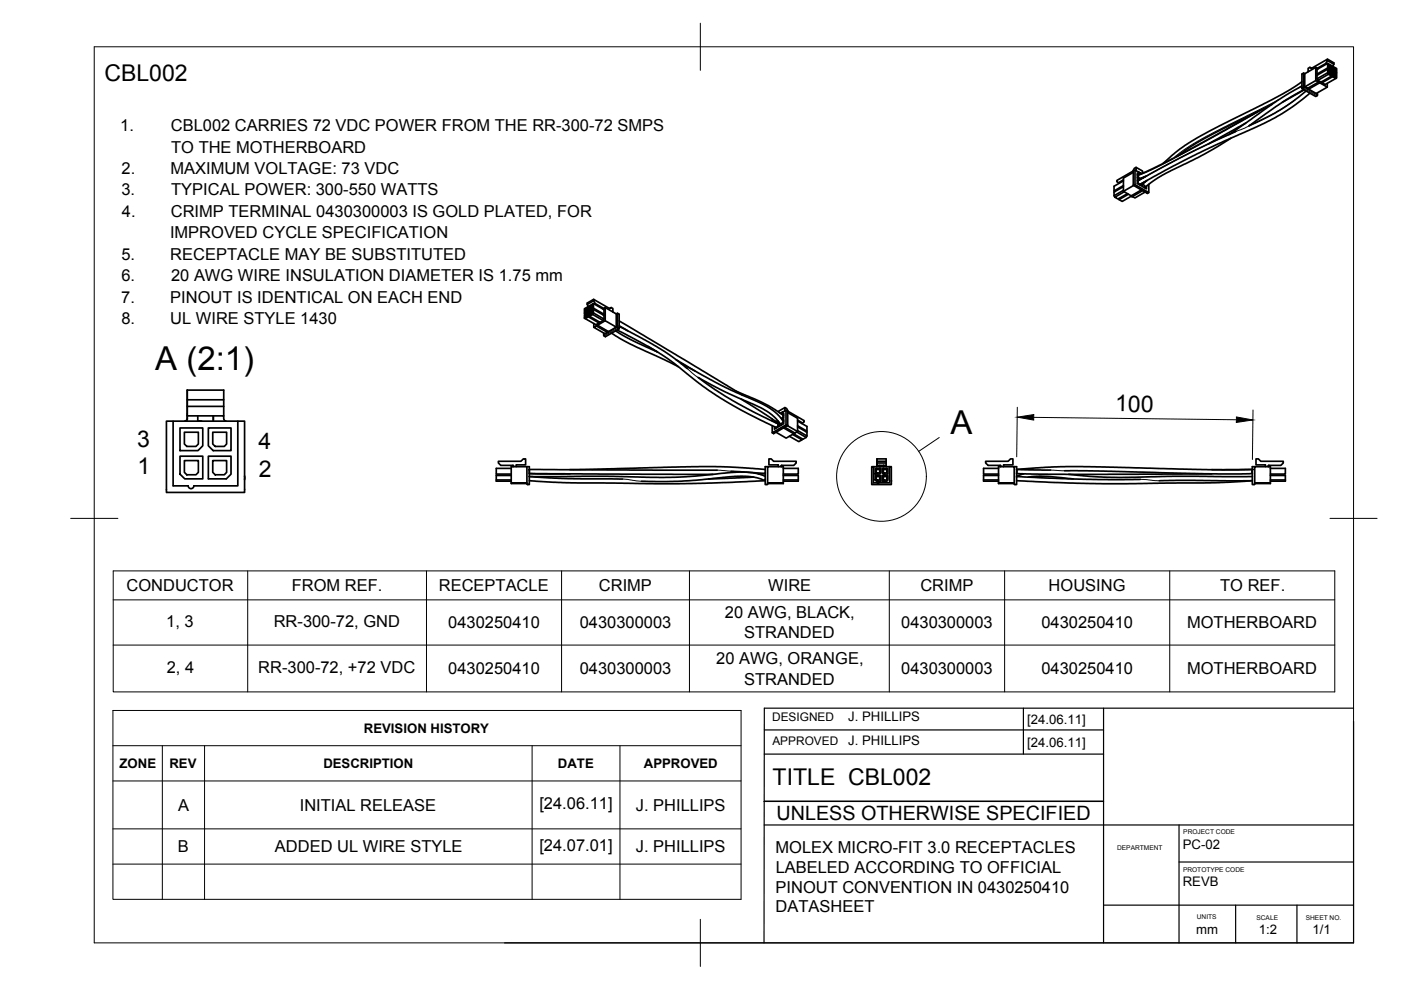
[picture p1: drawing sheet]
<svg xmlns="http://www.w3.org/2000/svg" width="297mm" height="210mm" viewBox="0 0 297 210" stroke-linecap="round" stroke-linejoin="round" font-family="sans-serif">
<!-- layer: Visible -->
<g fill="none" stroke="#000" stroke-width=".36">
<path d="M276 18.8l3 1.7 .3-.4M276 17.3l-1.9 1.3-3.2 1.9-12.3 6.2-4.9 2.6-3.6 2.3-3.5 3.1M276 18.3l-4.9 2.9-10.5 7.3M276.4 15.5l-.4 .2v3.1l.4-.2v-3.1l.2 .1M276.5 19l-4.6 2.7-7.1 5M276.5 19l-4.6 2.7M276.6 18.4l2.4-1.3 .5 .3-2.3 1.3zM276.9 19.3l-2.9 2.3-2.6 1.7-2.2 1.3-4.3 2M277.7 19.8l-3.8 2.9-3.9 2.4-16.1 7.5-12.1 6.4M277.7 14.3l.4 .2M279 14.3l-2.4 1.3v2.8M279.3 19.7v.4"/>
<path d="M279.5 14.6l-.5-.3v2.8M279.6 17.4l.1 .2 .1-.1M279.7 17.6l-2.3 1.3-.2-.2M279.8 17.5l1.6 1M280.3 17.3v.2l.7 .4 2.2-1.3-.6-.4-2.3 1.3M281.1 13.5l.4-.7v-.3l-3.4 2-.4-.2-.4 .2v.7M281.3 13.6l-.2-.1-1.8 1M281.4 17.7v.8l-2.3 1.3-1.6-.9M281.5 12.5l1.3 .8v.3l-.5 .6M281.5 12.8l1.3 .8M281.5 13.4l-2.3 1.3v1l.3 .1M281.5 14.4v-1l.8 .5v.8l-.1 .1"/>
<path d="M281.5 14.7l.8 .4v1l-.6-.4-.2-.3zM281.5 14.7l-2.3 1.3v.7M281.5 15.4l-2.3 1.3M281.6 13.7l.6 .3-.1 .6-.5-.4zM281.6 14.9l.6 .3-.1 .6-.5-.4zM281.6 14.1l.2 .3M281.7 15.7l-2.3 1.3M281.8 15.4v.3M281.9 14.9l.3-.1-.7-.4-2.3 1.3M282.2 15.2l-.4 .2-.2-.1M282.2 15.7l-.1 .1M282.2 14l-.4 .2"/>
<path d="M282.2 14.5l-.1 .1M282.3 16.1l-2.2 1.3-.7-.4-.2-.3M282.6 14l.8 .5v1l-.7-.4-.1-.3zM282.6 16.2v-.9l.8 .5v.7l-.2 .1M282.6 14.8l-.4 .2M282.6 15.3l-.3 .1M282.7 14.3l.5 .3-.1 .6-.4-.4zM282.7 15.6l.5 .2-.1 .6-.4-.3zM282.7 14.7l.2 .3M282.7 15.1l-.4 .2M282.9 16.1v.1M283.2 15.8l-.3 .3-.2-.1"/>
<path d="M283.2 16.4h-.1M283.2 14.6l-.3 .2M283.2 15.1l-.1 .1M283.4 15.5l-.2 .1M238.2 38.3l-2 1.2v1l.2 .1M238.2 39.6l-2 1.1v.8l.2 .3M238.2 38.1l-1 .6 .1 .2M238.2 39.3l-2 1.2M240.3 36.5l-2.1 1.3v2.8M240.3 39.3l3 1.7M240.3 39.3l-2.1 1.3 1.6 .9 2.2-1.2M240.6 36.1v3.1l-.3 .1v-3l.3-.2 1.4 .7"/>
<path d="M240.6 39.2l3 1.6M240.9 36.2v-.7l1.4 .8v.4M240.9 35.5l-.4 .2-.3 .6-3.4 2v.2l.4 .2M241.1 38.3l.2 .1M241.1 37.1l.2 .1M241.3 36.4l.6 .3M241.6 38.2l-.5-.3v1l.9 .5v-.5M241.6 36.9l-.5-.2v1l.7 .4M241.7 37.9v.1M241.7 39.1v.1M241.8 36.7l.1 .1M242 37.7v.2"/>
<path d="M242.2 38.8v.7l.9 .5v-.5M242.2 38.9l.2 .1M242.3 37.8l-.1-.1v.1M242.5 38.7h.1M242.6 37.5h.1M242.7 38.6h.1M242.7 38.5v.1M242.7 39.5v.3M242.8 37.4l-.4 .3M243.1 38.3h.1M243.6 39.1v1.7l-.3 .2M248.6 33.6l-6.6 3.2a.51 .51 0 0 0-.6 .4 .51 .51 0 0 0 .5 .6l1.2-.5"/>
<path d="M261 29.3l-5.8 3.5-8.7 4.3-3.1 2.1a.49 .49 0 0 1-.5 .3 .49 .49 0 0 1-.4-.4l-.1-.2 .8-.6M261.9 27.9l-9.6 4.5-7.6 4-3.3 1.9-.1 .5 .5 .2M264.1 26.1l-7.9 4.4M266.8 23.6l-17.5 9.7M269.7 22.1l-13.3 6.7-3.7 2.1-2.9 2.1M238.2 40.4l-2 1.1M238.4 40.7l-2 1.1 .6 .4 2-1.1M239.2 41.2l-1.9 1.1M239.8 41.5l.2 .2M239.9 41.6l-2 1.1-.6-.4v-.2M242.3 40.4l-2.3 1.3M242.8 40.7l-2.2 1.3-.5-.3"/>
<path d="M123.9 66.7l.9-.5v1l-.7 .4-.2-.1zM124.1 67.6l2.2 1.2 .7-.3v-.3M124.1 65.5l.5-.3v.6l-.4 .3zM124.1 66.8l.5-.3v.5l-.4 .3zM124.1 66.8l.3 .2M124.1 67.3h.1M124.1 65.5l.3 .3M124.1 66.1h.1M124.6 66.9l-.2 .3M124.6 65.7l-.2 .2M124.8 65.7v-.7l-.9 .5v.9M124.8 65l.2 .1"/>
<path d="M124.8 66.2l.2 .1M124.8 67.2l2.2 1.3M125 66.3l-.4-.2-.7 .3 .2 .2M125 67l.6-.3 2.3 1.3-.7 .3zM125 64.8l.8-.4v.9l-.6 .4-.2-.1zM125.1 64.9l.6-.3v.5l-.5 .4zM125.1 66.7v-.5l.6-.3v.5l-.5 .3M125.1 66.2l.4 .2v.2M125.1 65.4l.1 .1M125.1 64.9l.4 .2M125.2 66l-.4-.3-.2 .4M125.2 65.7l.2 .1"/>
<path d="M125.6 66.7l.2-.3v-.8l-.8 .5v.9M125.7 65l-.2 .4M125.7 66.3l-.2 .1M125.8 65.6l2.3 1.3v.7l-.2 .4M125.8 64.4l2.3 1.3v.9l-.3 .2M125.8 65.3l2.3 1.3M125.8 66.4l2.3 1.2M125.9 63.5l-1.4 .8 .2 .7M125.9 63.8l-1.4 .8M125.9 68.6v.8M126 64.5l.2-.1 1.8 1M126.2 64.4l-.3-.6v-.3l3.3 1.9 .4-.2 .3 .2v.7"/>
<path d="M126.5 69.1l2.3 1.4 .2-.2M126.7 69l1.6-1 2.4 1.4-1.7 .9zM126.7 68.9l-.1 .2-.7 .3 2.3 1.4 .6-.3M127.8 65.5l.5-.3v2.8M128 70.6v.5M128.3 65.2l2.4 1.4M129.6 65.2l-.4 .2M129.7 70.6l3.9 2.3 10.2 4.9M130.5 70.2l3.2 1.8 5.7 2.6M130.8 69.9l7.1 3.8 3 1.9 8 6.2 5.2 3.4 4.8 2.7 5.1 2.5 .6 .2 .4-.5a.73 .73 0 0 0-.9-.6l-8.8-4.6-3.6-2.2-3.6-2.6M130.9 66.4l.4 .2v3.1l-.4-.3v-3l-.2 .2v2.8M131.3 69.7l-2.9 1.7-.4-.4"/>
<path d="M131.3 69.1l1.8 1M131.3 68l26.2 15.8M131.3 69.2l8.8 4.8 2.8 1.9 2.8 2.2M137.4 73.4l1.9 1.2M143.3 76.3l4 2.3M144.3 77l9.5 5.1 8.6 4 2 1.3 1.3 1.4a.56 .56 0 0 1 .3 .5 .56 .56 0 0 1-.4 .5h-.2M36.7 89.3h13.7v13.7h-9.3a.6 .6 0 0 1-.6 .6 .6 .6 0 0 1-.6-.6h-3.2zM36.7 89.3h-1.4v15.1h16.6v-15.1h-1.5M38.2 90.7h4.8v3.8l-1 1h-3.8zM38.2 96.7h4.8v4.8h-3.8l-1-1zM39.1 91.6h3v2.5l-.5 .6h-2l-.5-.6zM39.1 97.7h3v2.5l-.5 .5h-2l-.5-.5z"/>
<path d="M39.7 82.7v5.2a1.26 1.26 0 0 1-.2 1.3l-.3 .1M39.7 88.2l-.1 .9-.4 .2M39.7 82.7v5.5h7.7l.1 .8 .4 .3M39.7 82.7h7.7v5.5M39.7 86.2h7.7M39.7 84.8h7.7M41.9 88.2v1.1M41.9 89.2l.9 .1M44.2 90.7h4.8v4.8h-3.8l-1-1zM44.2 96.7h4.8v3.8l-1 1h-3.8zM45.1 91.6h2.9v2.5l-.4 .6h-2l-.5-.6zM45.1 97.7h2.9v2.5l-.4 .5h-2l-.5-.5z"/>
<path d="M45.2 88.2v1.1zM108.4 99.3h-3.2v1.2h3.2M108.7 98.7h-2.5l-.5-.5v-.4h4.7l.6-.5h.4v1.3h-1.9v.3M108.7 98.7l.2 .1-.2 .1M111.7 98.9h.5v3.8h-.3M112.2 99.6v.7M112.2 99.5l39.8 .2M148 80l5.9 3.2 7.9 3.5 1.9 1.3 1.7 1.8M155 99.9l7 .5h.2l.1-.2M156.1 83l5.5 2.4 3.9 2.3a.52 .52 0 0 1 .5 .5 .52 .52 0 0 1-.4 .5M157.1 84.6l7.3 4.7M162.2 99.5l-8.1-.5-5.9-.1-27.4 .7"/>
<path d="M162.8 98.9h-.6v3.8l.6-.1M163.7 88.8v.5M164.2 89.2v.3M164.5 91.6l2.2 1.3 1.6-.9M164.6 89.4v.1M164.6 90.6v.2M164.9 89.2l-.5 .1M165 89.3l-.6 .3M165 98.7v.2M165 98.6h-2v-1.3h.5l.5 .5h4.8v.4l-.5 .5h-2.6M165.1 89.4l-.5 .3M165.1 89.5v1l-.9 .5v-.5"/>
<path d="M165.1 89.8l-.2 .1M165.6 89.8v.3M165.7 87.8l.5-.2v1l-.5 .3M165.7 98.7l-.1 .1 .1 .1M165.8 89l.4-.2v1l-.9 .6v-.7M166 87.3l-.5 .3M166.1 99.3h3.1v1.2h-3.1M166.1 90.7l2.3 1.3 .1-.2M166.2 88l-.2 .1M166.2 89.2l-.1 .1M166.4 87.1v-.7l.4 .2 .3 .6 3.4 2v.3l-.4 .2M166.4 86.4l-1.3 .8v.1"/>
<path d="M166.6 87v3.1l.4 .1v-3l-.4-.2-1.1 .6M166.6 90.1l-2.9 1.7M166.9 90.2l2.2 1.3-.6 .3-2.1-1.2M167 90.2l-3 1.7-.3-.1v-1.6M167 87.5l2.1 1.2v2.8M168 92.1l2 1.2-.6 .3-2-1.1M168.9 91.6l2 1.1M169.1 90.3l2 1.1-.2 .1M169.1 90.5l2 1.1v.8l-.2 .3-.7 .4-1.9-1.1M169.1 89.1l1 .6-.1 .1M169.1 89.3l2 1.1v1M169.1 91.3l2 1.1"/>
<path d="M170 93v.3M185.2 98.9h3.4v3.5h-2.3l-.1 .1-.2-.1h-.8zM185.2 98.9h-.4v3.8h4.2v-3.8h-.4M185.5 99.3h1.3v1l-.3 .2h-1zM185.8 99.5h.7v.7l-.6 .1zM185.9 97.3v1.5l-.1 .1M185.9 98.7l-.1 .2M185.9 97.3v1.4h2l.1 .2M185.9 97.3h2v1.4M185.9 98.2h2M185.9 97.8h2M186.5 98.7v.2"/>
<path d="M186.5 98.9h.2M187 99.3h1.3v1.2h-1l-.3-.2zM187.3 99.5h.7v.7l-.6 .1zM187.3 98.7v.2zM211.7 99.3h-3.2v1.2h3.2M212.1 98.7h.1l-.2 .2M212.8 98.6h2v-1.3h-.6l-.5 .5h-4.7v.4l.5 .5h2.5M212.8 98.6v.3M215 98.9h.5v3.8l-.5-.1v-3.7h-3.3v3.5h3.3M215.5 99.5l10.5-.6 31.2 .7 8.3-.1M222.7 99.7l-7.1-.2-.1 .9M265.5 99.5l-8.6 .1"/>
<path d="M265.5 99.5v.9l-2.3 .1-37.5-.7M266 98.9h-.5v3.8l.5-.1v-3.7h3.3v3.5h-3.3M268.2 98.6h-1.9v-1.3h.5l.5 .5h4.8v.4l-.5 .5h-2.6M268.2 98.6l.1 .3M269 98.7l-.1 .1 .1 .1M269.3 99.3h3.2v1.2h-3.2M51.9 100.9v.8M105.2 101.8h3.2M108.4 102.4v.1h3.3M108.4 100.8h-3.2v1.2h3.2M111.7 102.4h-3.3v-3.5h3.3v3.7l.2 .1M112.2 101.9l7.9 .5 18.7 .2 10.6-.1 12.8-.6"/>
<path d="M112.3 101l8.1 .5 11.6 .1M112.3 101l-.1 .1M120.8 100.5l-8.6-.1 39 .2M159.8 101.2l-9.6 .4M162.1 101.9l-2.1-.7-2.9-.2-12.6 1h-8.5M162.2 100.4l-1.5 .1M162.2 101.7v.1M162.2 101l-2.6-.8-3-.1-9.3 .9-5.1 .2-13.3-.2h-16.6M162.3 101.6l-.2 .2M162.8 102.4h3.3v-3.5h-3.3v3.7M166.1 102.4v.1h-3.3M166.1 100.8h3.1v1.2h-3.1"/>
<path d="M166.1 101.8h3.1M185.5 100.8h1.3v1.2h-1l-.3-.2zM185.8 101h.7v.7l-.6 .1zM187 100.8h1.3v1l-.3 .2h-1zM187.3 101h.7v.7l-.6 .1zM189 101.8v.3M208.5 101.8h3.2M211.7 102.4v.1h3.3M211.7 100.8h-3.2v1.2h3.2M215.5 100.4l10.6 .2 30.8-.1M215.5 101.2l.1-.2 17.2 .7 9-.1M215.5 101.9l18.3 .7 22.9-.2 8.8-.5h-19.7"/>
<path d="M217 100.5l-1.5 .5M218 101.2l1.7-.2h2.2l5.7 .6M226.6 100.6l6.4 .5 4.2 .1 11.4-.2h16.9M265.5 101h.1M269.3 102.4v.1h-3.3M269.3 100.8h3.2v1.2h-3.2M269.3 101.8h3.2"/>
</g>
<!-- layer: Visible Narrow -->
<g fill="none" stroke="#000" stroke-width=".21">
<path d="M276 18.1l-.7 .6M276.3 18.6l2.9 1.7M276.4 18.5l2.9 1.6M240.4 39.3l2.9 1.7M249.3 33.3l-.7 .3M262.1 27.8l-11 5.2-9.8 5.3M264.8 26.7l-2.9 1.2M269.1 22.4l-20.2 11.2-4.8 2.4-2.8 1.2M271.3 21.1l-16.3 8.2-4.1 2.5-2.1 1.7M274.7 21.1l-4.8 3.1-5 2.4M130.9 69.4l-2.9 1.7M131 69.6l-2.9 1.6"/>
<path d="M145.7 78.1l2.3 1.9M152 99.7l3 .2M166.9 90.2l-2.9 1.7M222.7 99.7l3 .1M132 101.6l4 .4M241.8 101.6l4 .3"/>
</g>
<!-- layer: Visible -->
<circle cx="265.5" cy="99.5" r=".18" fill="#000"/>
<!-- layer: BORDER -->
<path d="M20 9.9h267v190h-267zM148.5 4.9v10M15 109.9h10M282 109.9h10M148.5 194.9v10" fill="none" stroke="#000" stroke-width=".21"/>
<!-- layer: TITLEBLOCK -->
<g fill="none" stroke="#000" stroke-width=".25">
<path d="M162.1 154.8h71.9M162.1 159.9h71.9M217 150.1v9.8M234 150.1v49.8M287 152.9v47h-180M287 150.1h-124.9l-.1 49.8M162 169.9h72M162 174.9h125M234 169.9h-72h72M250 174.9v25M234 191.9h53M250 182.8h36.9"/>
<path d="M262 191.9v8M275 191.9v8"/>
</g>
<!-- layer: Custom Tables -->
<g fill="none" stroke="#000" stroke-width=".21">
<path d="M24 121h259v25.7h-259zM24 127.2h259M24 136.8h259M52.5 121v25.7M90.4 121v25.7M119.1 121v25.7M146.2 121v25.7M188.6 121v25.7M213 121v25.7M248 121v25.7M23.9 150.6h133.2v40.1h-133.2zM23.9 158.1h133.2"/>
<path d="M34.4 158.1v32.6M43.4 158.1v32.6M112.8 158.1v32.6M131.4 158.1v32.6M23.9 165.6h133.2M23.9 175.7h133.2M23.9 183.2h133.2"/>
</g>
<!-- layer: Detail Boundary -->
<g fill="none" stroke="#000" stroke-width=".21">
<path d="M199.1 92.8l-4.3 2.9"/>
<circle cx="186.9" cy="101" r="9.5"/>
</g>
<!-- layer: FD_Dimensions -->
<path d="M215.7 86.4l-.1 10.5M219.2 88.5l42.9 .5M265.7 86.9l-.2 10.5" fill="none" stroke="#000" stroke-width=".21"/>
<path d="M215.7 88.4l3.5-.5v1.2zM262.1 88.4l3.5 .6-3.5 .6z" fill="#000" stroke="#000" stroke-width=".21"/>
<g font-size="7">
<text x="32.9" y="78.5">A (2:1)</text>
<text x="201.5" y="92.1">A</text>
</g>
<g font-size="4.9">
<text x="22.1" y="17.1">CBL002</text>
<text x="236.4" y="87.2" transform="rotate(1 236.4 87.2)">100</text>
<text x="29.1" y="94.8">3</text>
<text x="54.8" y="95.2">4</text>
<text x="29.2" y="100.6">1</text>
<text x="54.9" y="101.2">2</text>
<text x="163.8" y="166.3">TITLE CBL002</text>
</g>
<text font-size="4.2" x="164.6" y="173.9">UNLESS OTHERWISE SPECIFIED</text>
<g font-size="3.5">
<text x="25.5" y="27.8">1.</text>
<text x="36.2" y="27.8">CBL002 CARRIES 72 VDC POWER FROM THE RR-300-72 SMPS</text>
<text x="36.3" y="32.4">TO THE MOTHERBOARD</text>
<text x="25.7" y="41.4">3.</text>
<text x="25.8" y="36.9">2.</text>
<text x="36.1" y="36.9">MAXIMUM VOLTAGE: 73 VDC</text>
<text x="36.3" y="41.4">TYPICAL POWER: 300-550 WATTS</text>
<text x="25.8" y="46">4.</text>
<text x="36.2" y="46">CRIMP TERMINAL 0430300003 IS GOLD PLATED, FOR</text>
<text x="36" y="50.5">IMPROVED CYCLE SPECIFICATION</text>
<text x="25.7" y="55.1">5.</text>
<text x="25.8" y="59.6">6.</text>
<text x="36.1" y="55.1">RECEPTACLE MAY BE SUBSTITUTED</text>
<text x="36.3" y="59.6">20 AWG WIRE INSULATION DIAMETER IS 1.75 mm</text>
<text x="25.7" y="64.2">7.</text>
<text x="36.1" y="64.2">PINOUT IS IDENTICAL ON EACH END</text>
<text x="25.7" y="68.7">8.</text>
<text x="36.1" y="68.7">UL WIRE STYLE 1430</text>
<text x="26.8" y="125.4">CONDUCTOR</text>
<text x="61.9" y="125.4">FROM REF.</text>
<text x="93" y="125.4">RECEPTACLE</text>
<text x="127" y="125.4">CRIMP</text>
<text x="162.9" y="125.4">WIRE</text>
<text x="195.1" y="125.4">CRIMP</text>
<text x="222.3" y="125.4">HOUSING</text>
<text x="258.7" y="125.4">TO REF.</text>
<text x="153.7" y="131.1">20 AWG, BLACK,</text>
<text x="35.2" y="133">1, 3</text>
<text x="58" y="133">RR-300-72, GND</text>
<text x="95" y="133.2">0430250410</text>
<text x="122.9" y="133.2">0430300003</text>
<text x="157.8" y="135.3">STRANDED</text>
<text x="191.1" y="133.2">0430300003</text>
<text x="220.8" y="133.2">0430250410</text>
<text x="251.7" y="133.2">MOTHERBOARD</text>
<text x="35.4" y="142.7">2, 4</text>
<text x="54.8" y="142.8">RR-300-72, +72 VDC</text>
<text x="95" y="143">0430250410</text>
<text x="122.9" y="143">0430300003</text>
<text x="151.8" y="140.7">20 AWG, ORANGE,</text>
<text x="191.1" y="143">0430300003</text>
<text x="220.8" y="143">0430250410</text>
<text x="251.7" y="143">MOTHERBOARD</text>
<text x="157.8" y="145.3">STRANDED</text>
<text x="37.7" y="171.9">A</text>
<text x="63.6" y="171.9">INITIAL RELEASE</text>
<text x="114.4" y="171.6">[24.06.11]</text>
<text x="134.8" y="171.9">J. PHILLIPS</text>
<text x="37.7" y="180.7">B</text>
<text x="58.3" y="180.7">ADDED UL WIRE STYLE</text>
<text x="114.4" y="180.4">[24.07.01]</text>
<text x="134.8" y="180.7">J. PHILLIPS</text>
<text x="164.4" y="180.8">MOLEX MICRO-FIT 3.0 RECEPTACLES</text>
<text x="164.5" y="185.1">LABELED ACCORDING TO OFFICIAL</text>
<text x="164.4" y="189.3">PINOUT CONVENTION IN 0430250410</text>
<text x="164.4" y="193.5">DATASHEET</text>
</g>
<g font-size="2.8">
<text x="77.2" y="155.4">REVISION HISTORY</text>
<text x="179.8" y="152.9">J. PHILLIPS</text>
<text x="217.8" y="153.5">[24.06.11]</text>
<text x="179.8" y="158">J. PHILLIPS</text>
<text x="217.8" y="158.4">[24.06.11]</text>
<text x="25.4" y="162.8">ZONE</text>
<text x="35.9" y="162.8">REV</text>
<text x="68.6" y="162.8">DESCRIPTION</text>
<text x="118.3" y="162.8">DATE</text>
<text x="136.5" y="162.8">APPROVED</text>
<text x="250.8" y="179.9">PC-02</text>
<text x="250.8" y="187.9">REVB</text>
<text x="253.6" y="198">mm</text>
<text x="278.3" y="198">1/1</text>
<text x="266.9" y="198">1:2</text>
</g>
<g font-size="2.5">
<text x="163.7" y="153">DESIGNED</text>
<text x="163.8" y="157.9">APPROVED</text>
</g>
<g font-size="1.4">
<text x="250.9" y="176.9">PROJECT CODE</text>
<text x="236.9" y="180.2">DEPARTMENT</text>
<text x="250.8" y="184.8">PROTOTYPE CODE</text>
<text x="253.8" y="194.9">UNITS</text>
<text x="266.4" y="195">SCALE</text>
<text x="276.9" y="195">SHEET NO.</text>
</g>
</svg>
